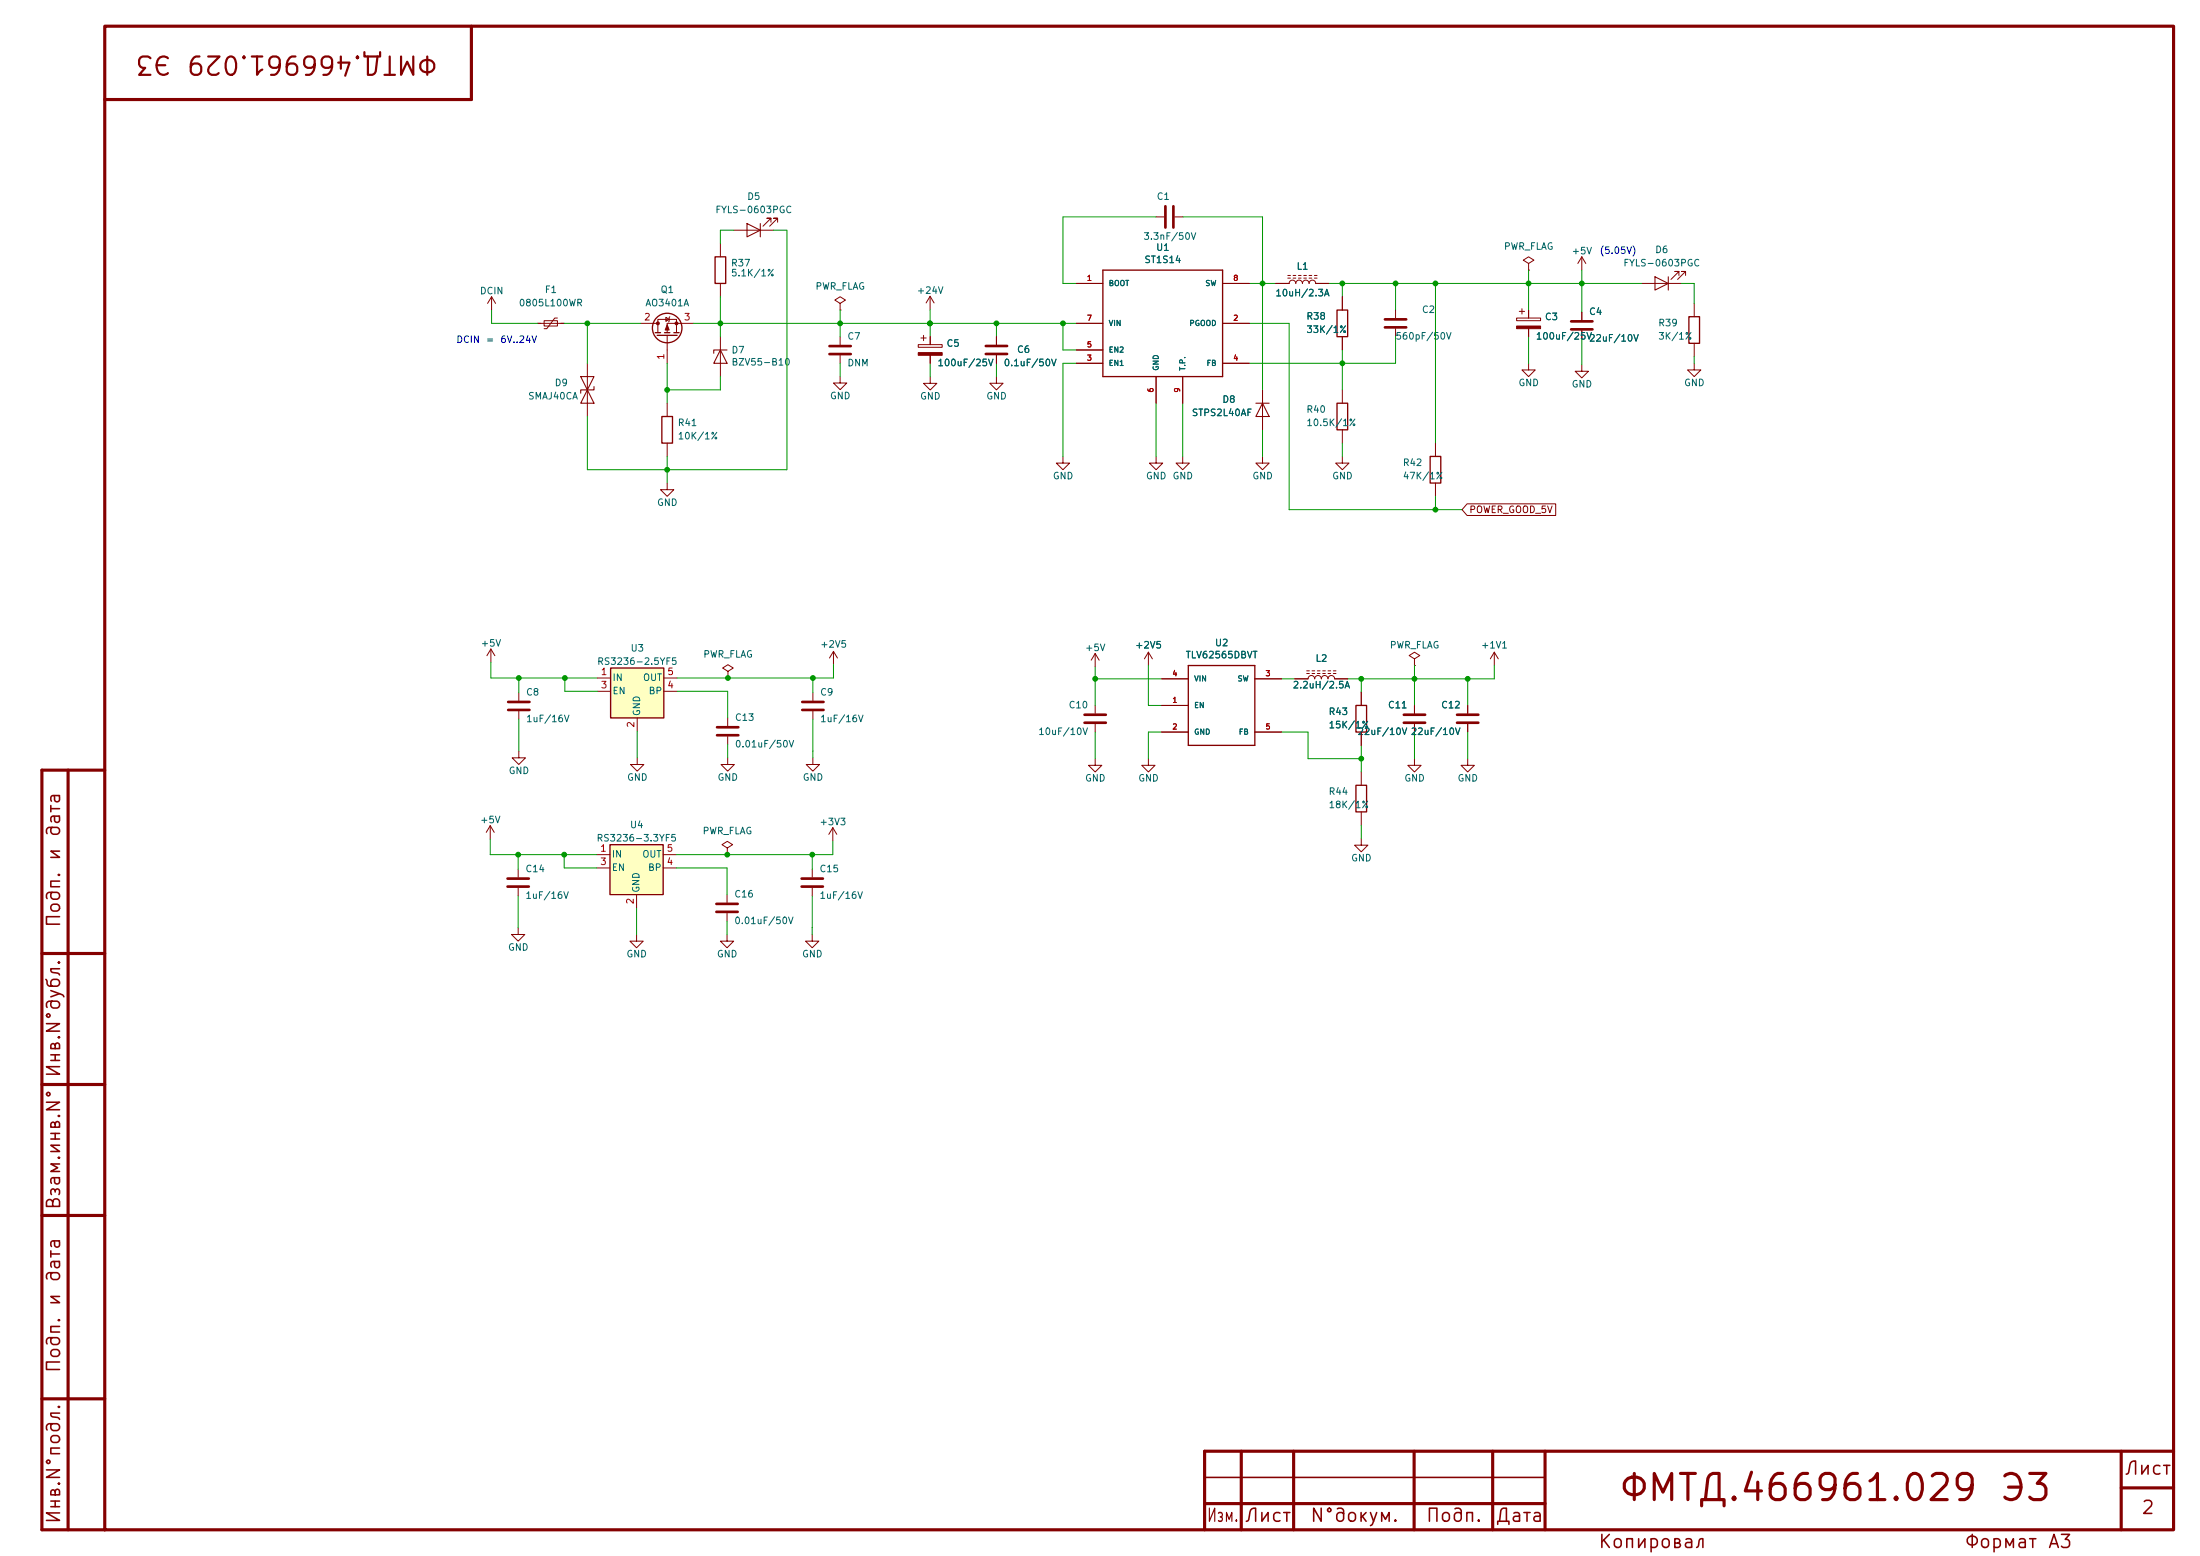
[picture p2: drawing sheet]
<svg xmlns="http://www.w3.org/2000/svg" width="297mm" height="210mm" viewBox="0 0 297 210" stroke-linecap="round" stroke-linejoin="round" font-family="sans-serif">
<g fill="none" stroke="#840000" stroke-width=".42">
<path d="M14.1 3.5h279.3v203h-279.3zM63.6 3.5v9.9h-49.5M9.2 103.9v102.6M14.1 103.9h-8.4v102.6h8.4M5.7 128.7h8.4M5.7 146.4h8.4M5.7 164h8.4M5.7 188.8h8.4M167.6 195.9v10.6M174.6 195.9v10.6M190.9 195.9v10.6M201.5 195.9v10.6"/>
<path d="M208.6 195.9v10.6M286.4 195.9v10.6M293.4 195.9h-130.8v10.6M162.6 202.9h46M286.4 200.8h7"/>
</g>
<path d="M162.6 199.4h46" fill="none" stroke="#840000" stroke-width=".21"/>
<g fill="none" stroke="#840000" stroke-width=".36">
<path d="M212.1 43.4h2.9M212.1 44.5h2.9M68.6 94.7h2.9M68.6 95.8h2.9M96.8 98.2h2.9M96.8 99.2h2.9M108.3 94.7h2.9M108.3 95.8h2.9M146.4 96.5h2.9M146.4 97.5h2.9M189.5 96.5h2.9M189.5 97.5h2.9"/>
<path d="M196.7 96.5h2.9M196.7 97.5h2.9M96.7 122h2.9M96.7 123.1h2.9"/>
</g>
<g fill="none" stroke="#840000" stroke-width=".14">
<path d="M221.6 38.3h5.4M223.4 37.4l1.8 .9-1.8 .9zM225.2 37.4v1.8M226.7 37.2v-.6h-.6h.6l-1.1 1.1M227.6 37.2v-.6h-.6h.6l-1.1 1.1M97.3 47.2l.9 1.8h-1.8zM97.3 45.4v5.4M98.2 47.2h-1.8v.5M213.5 42.1v1.1M213.5 44.6v1.1M70 93.5v1.1M70 96v1.1"/>
<path d="M98.2 96.9v1.1M98.2 99.4v1.1M109.7 93.5v1.1M109.7 96v1.1M112.5 87.9l-.5 .9M112.5 87.9l.6 .9M112.5 87.9v1.8M147.9 88.2l-.6 .9M147.9 88.2l.5 .9M147.9 88.2v1.8M147.9 95.2v1.1M147.9 97.7v1.1"/>
<path d="M174.8 91.6h1.8a.45 .45 0 0 1 .4-.4 .45 .45 0 0 1 .5 .4 .45 .45 0 0 1 .4-.4 .45 .45 0 0 1 .5 .4 .45 .45 0 0 1 .4-.4 .45 .45 0 0 1 .5 .4 .45 .45 0 0 1 .4-.4 .45 .45 0 0 1 .5 .4h1.8M176.4 90.5h.4M176.4 90.9h.4M177.1 90.5h.4M177.1 90.9h.4M177.8 90.5h.4M177.8 90.9h.4M178.6 90.5h.3M178.6 90.9h.3M179.3 90.5h.3M179.3 90.9h.3M180 90.5h.4"/>
<path d="M180 90.9h.4M183.8 93.4v1.8M183.8 98.8v1.8M191 88.9l.7-.4-.7-.5-.8 .5 .8 .4v.9M191 89.8h.1M191 95.2v1.1M191 97.7v1.1M198.1 95.2v1.1M198.1 97.7v1.1M201.7 88l-.5 .9M201.7 88l.6 .9M201.7 88v1.8"/>
<path d="M66.2 111.4l-.6 .9M66.2 111.4l.5 .9M66.2 111.4v1.8M70 101.4v.9h.9l-.9 .9-.9-.9h.9M86 102.3v.9h.9l-.9 .9-.9-.9h.9M98.2 114.5l.7-.5-.7-.4-.7 .4 .7 .5v.8M98.2 115.3h.1M98.2 102.3v.9h.9l-.9 .9-.9-.9h.9M109.7 102.3v.9h.9l-.9 .9-.9-.9h.9M112.4 111.7l-.5 .9M112.4 111.7l.6 .9M112.4 111.7v1.8"/>
<path d="M147.9 102.4v.9h.8l-.8 .9-.9-.9h.9M155 102.4v.9h.9l-.9 .9-.9-.9h.9M183.8 113.2v.9h.9l-.9 .9-.9-.9h.9M183.8 104.2v1.8M183.8 109.6v1.8M191 102.4v.9h.9l-.9 .9-.9-.9h.9M198.1 102.4v.9h.9l-.9 .9-.9-.9h.9M70 125.2v.9h.9l-.9 .9-.9-.9h.9M85.9 126.1v.9h.9l-.9 .9-.9-.9h.9M98.2 126.1v.9h.8l-.8 .9-.9-.9h.9M98.2 120.7v1.1M98.2 123.3v1"/>
</g>
<path d="M183.1 95.2h1.4v3.6h-1.4zM183.1 106h1.4v3.6h-1.4z" fill="none" stroke="#840000" stroke-width=".18"/>
<path d="M82.3 114h7.2v6.7h-7.2z" fill="#ffffc2"/>
<g fill="none" stroke="#840000" stroke-width=".18">
<path d="M96.5 34.7h1.5v3.6h-1.5zM148.9 36.5h16.2v14.3h-16.2zM88.5 44.9h.7M88.7 45.3h2.7M89.7 44.9h.7M91 44.9h.7M180.5 54.4h1.4v3.6h-1.4zM180.5 41.8h1.4v3.6h-1.4zM82.3 114h7.2v6.7h-7.2z"/>
<circle cx="90.1" cy="44.3" r="1.99"/>
</g>
<g fill="none" stroke="#840000" stroke-width=".14">
<path d="M97.3 32.9v1.8M97.3 38.3v1.8M145.3 38.3h3.6M156.1 29.3h1.1M158.6 29.3h1.1M165.1 38.3h3.5M172.2 38.3h1.8M173.9 37.2h.3M173.9 37.5h.3M174 38.3a.45 .45 0 0 1 .5-.5 .45 .45 0 0 1 .4 .5 .45 .45 0 0 1 .5-.5 .45 .45 0 0 1 .4 .5 .45 .45 0 0 1 .5-.5 .45 .45 0 0 1 .4 .5 .45 .45 0 0 1 .5-.5 .45 .45 0 0 1 .4 .5h1.8M174.6 37.2h.3M174.6 37.5h.3"/>
<path d="M175.3 37.2h.3M175.3 37.5h.3M176 37.2h.4M176 37.5h.4M176.7 37.2h.4M176.7 37.5h.4M177.4 37.2h.4M177.4 37.5h.4M66.4 40.1l-.6 .8M66.4 40.1l.5 .8M66.4 40.1v1.7M72.6 43.6h3.6"/>
<path d="M73.5 43.3h1.8v.7h-1.8zM75.3 42.9h-.4l-1.1 1.5h-.3M78.4 50.8h1.8l-.9 1.8zM79.3 52.6l.9 1.8h-1.8zM79.3 49v7.2M80.2 52.2v.4h-1.8v.5M86.5 43.6h2.3M88.8 43.6v-.5h2.5v1.8M88.8 43.6v1.3M89.9 42.8l.4 .3-.4 .3zM90.1 45.3v3.7M90.4 42.7l-.2 .8"/>
<path d="M93.7 43.6h-3.6v1.3M145.3 43.6h3.6M145.3 49h3.6M145.3 47.2h3.6M156.1 50.8v3.6M159.7 50.8v3.6M165.1 43.6h3.5M165.1 49h3.5M169.5 54.4h1.8M170.4 54.4l.9 1.8h-1.8zM170.4 52.6v5.4M181.2 40.1v1.7"/>
<path d="M181.2 45.4v1.8M181.2 52.6v1.8M181.2 58v1.8M143.5 61.6v.9h-.9l.9 .9 .9-.9h-.9M156.1 61.6v.9h-.9l.9 .9 .9-.9h-.9M159.7 61.6v.9h-.9l.9 .9 .9-.9h-.9M170.4 61.6v.9h-.9l.9 .9 .9-.9h-.9M181.2 61.6v.9h-.9l.9 .9 .9-.9h-.9M66.3 87.6l-.6 .9M66.3 87.6l.5 .9M66.3 87.6v1.8M80.5 115.3h1.8"/>
<path d="M80.5 117.1h1.8M89.5 115.3h1.8M89.5 117.1h1.8M85.9 120.7v1.8"/>
</g>
<path d="M157.3 27.8v2.9M158.4 27.8v2.9" fill="none" stroke="#840000" stroke-width=".36"/>
<g fill="#840000" stroke="#840000" stroke-width=".14">
<path d="M90.1 43.8l.2 .7h-.5z"/>
<circle cx="88.8" cy="43.6" r=".2"/>
<circle cx="91.3" cy="43.6" r=".2"/>
</g>
<path d="M82.4 90.2h7.2v6.7h-7.2z" fill="#ffffc2"/>
<path d="M89.4 56.2h1.4v3.6h-1.4zM228 42.7h1.4v3.6h-1.4zM193.1 61.6h1.4v3.6h-1.4zM82.4 90.2h7.2v6.7h-7.2zM160.4 89.8h9v10.8h-9z" fill="none" stroke="#840000" stroke-width=".18"/>
<g fill="none" stroke="#840000" stroke-width=".14">
<path d="M99 31.1h5.4M100.8 30.2l1.8 .9-1.8 .9zM102.6 30.2v1.8M104.1 30v-.5h-.6h.6l-1.1 1M105 30v-.5h-.6h.6l-1.1 1M125.6 40l-.6 .9M125.6 40l.5 .9M125.6 40v1.8M145.3 38.3h3.6M165.1 38.3h3.5M172.2 38.3h1.8M177.6 38.3h1.8"/>
<path d="M206.4 35.6l.7-.5-.7-.4-.8 .4 .8 .5v.9M206.4 36.5h.1M213.5 34.7l-.5 .9M213.5 34.7l.6 .9M213.5 34.7v1.8M90.1 54.4v1.8M90.1 59.8v1.8M113.4 40.9l.7-.4-.7-.4-.7 .4 .7 .4v.9M113.4 41.8h.1M113.4 50.8v.9h.9l-.9 .9-.9-.9h.9M113.4 45.5v1M113.4 48v1"/>
<path d="M124 46.5h3.2v.4h-3.2zM124.3 45.6h.7M124.7 45.3v.7M125.6 50.8v.9h.9l-.9 .9-.9-.9h.9M125.6 45.4v1.1M125.6 48v1M134.5 50.8v.9h.9l-.9 .9-.9-.9h.9M134.5 45.4v1.1M134.5 48v1M145.3 43.6h3.6M145.3 49h3.6M145.3 47.2h3.6"/>
<path d="M156.1 50.8v3.6M159.7 50.8v3.6M165.1 43.6h3.5M165.1 49h3.5M170.4 52.6v1.8M170.4 56.2v1.8M181.2 40.1v1.7M181.2 45.4v1.8M188.4 41.8v1.1M188.4 44.4v1M193.8 59.8v1.8M204.7 42.9h3.3v.4h-3.3z"/>
<path d="M205.1 42h.7M205.5 41.7v.7M206.4 49v.9h-.9l.9 .9 .9-.9h-.9M206.4 41.8v1.1M206.4 44.4v1M213.5 49.2v.9h.9l-.9 .9-.9-.9h.9M213.5 42.1v1.1M213.5 44.6v1.1M228.7 49v.9h.9l-.9 .9-.9-.9h.9M228.7 40.9v1.8M228.7 46.3v1.8M90.1 65.2v.9h.9l-.9 .9-.9-.9h.9"/>
<path d="M193.8 65.2v1.8M198.1 68h11.9v1.6h-11.9l-.7-.8zM80.6 91.5h1.8M80.6 93.3h1.8M86 96.9v1.8M89.6 91.5h1.8M89.6 93.3h1.8M98.3 90.6l.7-.4-.7-.5-.7 .5 .7 .4v.9M98.3 91.5h.1M155 88l-.5 .9M155 88l.6 .9M155 88v1.8"/>
<path d="M156.8 95.2h3.6M156.8 98.8h3.6M156.8 91.6h3.6M169.4 98.8h3.6M169.4 91.6h3.6M174.8 91.6h1.8M180.2 91.6h1.8M183.8 93.4v1.8M183.8 98.8v1.8M191 95.2v1.1M191 97.7v1.1M198.1 95.2v1.1"/>
<path d="M198.1 97.7v1.1M70 117.3v1.1M70 119.8v1.1M109.7 117.3v1.1M109.7 119.8v1.1M109.6 126.1v.9h.9l-.9 .9-.8-.9h.8"/>
</g>
<g fill="#840000" stroke="#840000" stroke-width=".14">
<path d="M204.7 44h3.3v.4h-3.3z"/>
<path d="M124 47.6h3.2v.4h-3.2z"/>
</g>
<path d="M112 46.7h2.9M112 47.8h2.9M133.1 46.7h2.9M133.1 47.8h2.9M187 43.1h2.8M187 44.2h2.8M68.5 118.6h2.9M68.5 119.7h2.9M108.2 118.6h2.9M108.2 119.7h2.9" fill="none" stroke="#840000" stroke-width=".36"/>
<g fill="none" stroke="#009600" stroke-width=".14">
<path d="M99 31.1h-1.7v1.8M104.4 31.1h1.8v32.3h-26.9v-7.2M156.1 29.3h-12.6v9h1.8M159.7 29.3h10.7v23.3M168.6 38.3h3.6M179.4 38.3h42.2M181.2 38.3v1.8M188.4 38.3v3.5M193.8 38.3v21.5M206.4 36.5v5.3M213.5 36.5v5.6M227 38.3h1.7v2.6"/>
<path d="M66.4 41.8v1.8h6.2M76.2 43.6h10.3M79.3 43.6v5.4M90.1 49v5.4M93.7 43.6h51.6M97.3 40.1v5.3M97.3 50.8v1.8h-7.2M113.4 41.8v3.7M113.4 49v1.8M125.5 43.7h.1M125.6 41.8v1.9M125.6 43.7v1.7"/>
<path d="M125.6 49v1.8M134.5 43.6v1.8M134.5 49v1.8M143.5 43.6v3.6h1.8M145.3 49h-1.8v12.6M156.1 54.4v7.2M159.7 54.4v7.2M168.6 43.6h5.4v25.2h23.4M170.4 58v3.6M181.2 47.2v5.4M181.2 59.8v1.8M188.4 45.4v3.6h-19.8"/>
<path d="M206.4 45.4v3.6M213.5 45.7v3.5M228.7 48.1v.9M90.1 61.6v3.6M193.8 67v1.8M66.3 89.4v2.1h14.3M70 91.5v2M70 97.1v4.3M76.3 91.5v1.8h4.3M86 98.7v3.6M91.4 93.3h6.8v3.6M109.7 91.5v2"/>
<path d="M109.7 97.1v5.2M112.5 89.7v1.8h-21.1M147.9 91.6h8.9M147.9 90v5.2M147.9 98.8v3.6M155 89.8v5.4h1.8M156.8 98.8h-1.8v3.6M173 91.6h1.8M173 98.8h3.6v3.6h7.2M183.8 91.6v1.8M191 89.8v5.4M191 98.8v3.6"/>
<path d="M198.1 91.6v3.6M198.1 98.8v3.6M201.7 89.8v1.8h-19.7M66.2 113.2v2.1h14.3M70 115.3v2M76.2 115.3v1.8h4.3M91.3 117.1h6.9v3.6M98.2 100.5v1.8M109.7 115.3v2M112.4 113.5v1.8h-21.1M183.8 100.6v3.6M183.8 111.4v1.8"/>
<path d="M70 120.9v4.3M85.9 122.5v3.6M98.2 124.3v1.8M109.6 125.2h.1M109.7 120.9l-.1 5.2"/>
</g>
<g fill="#009600" stroke="#009600" stroke-width=".14">
<circle cx="191" cy="91.6" r=".32"/>
<circle cx="183.8" cy="91.6" r=".32"/>
<circle cx="147.9" cy="91.6" r=".32"/>
<circle cx="183.8" cy="102.4" r=".32"/>
<circle cx="193.8" cy="68.8" r=".32"/>
<circle cx="198.1" cy="91.6" r=".32"/>
<circle cx="98.2" cy="115.3" r=".32"/>
<circle cx="109.7" cy="115.3" r=".32"/>
<circle cx="109.7" cy="91.5" r=".32"/>
<circle cx="113.4" cy="43.6" r=".32"/>
<circle cx="125.5" cy="43.7" r=".32"/>
<circle cx="125.5" cy="43.6" r=".32"/>
<circle cx="143.5" cy="43.6" r=".32"/>
<circle cx="134.5" cy="43.6" r=".32"/>
<circle cx="206.4" cy="38.3" r=".32"/>
<circle cx="213.5" cy="38.3" r=".32"/>
<circle cx="193.8" cy="38.3" r=".32"/>
<circle cx="90.1" cy="63.4" r=".32"/>
<circle cx="90.1" cy="52.6" r=".32"/>
<circle cx="98.3" cy="91.5" r=".32"/>
<circle cx="76.3" cy="91.5" r=".32"/>
<circle cx="70" cy="91.5" r=".32"/>
<circle cx="79.3" cy="43.6" r=".32"/>
<circle cx="97.3" cy="43.6" r=".32"/>
<circle cx="170.4" cy="38.3" r=".32"/>
<circle cx="188.4" cy="38.3" r=".32"/>
<circle cx="181.2" cy="38.3" r=".32"/>
<circle cx="181.2" cy="49" r=".32"/>
<circle cx="70" cy="115.3" r=".32"/>
<circle cx="76.2" cy="115.3" r=".32"/>
</g>
<g font-size="3.5" fill="#840000">
<text x="218.4" y="203.5">ФМТД.466961.029</text>
<text x="269.6" y="203.5">Э3</text>
</g>
<g font-size="2.5" fill="#840000">
<text x="23.4" y="6.9" transform="rotate(-180 23.4 6.9)">Э3</text>
<text x="59.2" y="6.9" transform="rotate(-180 59.2 6.9)">ФМТД.466961.029</text>
</g>
<g font-size="1.8" fill="#840000">
<text x="8.6" y="113.1" transform="rotate(-90 8.6 113.1)">дата</text>
<text x="8.6" y="116.3" transform="rotate(-90 8.6 116.3)">и</text>
<text x="8.6" y="125.3" transform="rotate(-90 8.6 125.3)">Подп.</text>
<text x="8.6" y="145.6" transform="rotate(-90 8.6 145.6)">Инв.N°дубл.</text>
<text x="8.6" y="163.4" transform="rotate(-90 8.6 163.4)">Взам.инв.N°</text>
<text x="8.6" y="173.2" transform="rotate(-90 8.6 173.2)">дата</text>
<text x="8.6" y="176.4" transform="rotate(-90 8.6 176.4)">и</text>
<text x="8.6" y="185.4" transform="rotate(-90 8.6 185.4)">Подп.</text>
<text x="286.7" y="199.5">Лист</text>
<text x="8.6" y="205.8" transform="rotate(-90 8.6 205.8)">Инв.N°подл.</text>
<text x="162.8" y="205.9">Изм.</text>
<text x="167.9" y="205.9">Лист</text>
<text x="176.8" y="205.9">N°докум.</text>
<text x="192.4" y="205.9">Подп.</text>
<text x="201.8" y="205.9">Дата</text>
<text x="215.7" y="209.4">Копировал</text>
<text x="265.2" y="209.4">Формат</text>
<text x="276.4" y="209.4">A3</text>
<text x="289" y="204.8">2</text>
</g>
<g font-size=".9" fill="#006464">
<text x="96.5" y="29">FYLS-0603PGC</text>
<text x="100.8" y="27.2">D5</text>
<text x="156.1" y="27.2">C1</text>
<text x="154.3" y="32.6">3.3nF/50V</text>
<text x="154.4" y="35.7">ST1S14</text>
<text x="156" y="34.1">U1</text>
<text x="203" y="33.9">PWR_FLAG</text>
<text x="212.1" y="34.5">+5V</text>
<text x="223.4" y="34.4">D6</text>
<text x="64.7" y="39.9">DCIN</text>
<text x="70" y="41.6">0805L100WR</text>
<text x="73.5" y="39.8">F1</text>
<text x="87" y="41.6">AO3401A</text>
<text x="89.1" y="39.8">Q1</text>
<text x="98.6" y="36.2">R37</text>
<text x="98.6" y="37.5">5.1K/1%</text>
<text x="110" y="39.3">PWR_FLAG</text>
<text x="123.7" y="39.9">+24V</text>
<text x="172.1" y="40.2">10uH/2.3A</text>
<text x="175" y="36.6">L1</text>
<text x="219.1" y="36.2">FYLS-0603PGC</text>
<text x="98.7" y="47.9">D7</text>
<text x="114.3" y="46.1">C7</text>
<text x="127.7" y="47">C5</text>
<text x="137.2" y="47.8">C6</text>
<text x="176.3" y="43.4">R38</text>
<text x="176.3" y="45.2">33K/1%</text>
<text x="188.3" y="46">560pF/50V</text>
<text x="191.9" y="42.5">C2</text>
<text x="207.3" y="46">100uF/25V</text>
<text x="208.5" y="43.4">C3</text>
<text x="214.5" y="42.7">C4</text>
<text x="214.5" y="46.3">22uF/10V</text>
<text x="223.8" y="46">3K/1%</text>
<text x="223.8" y="44.3">R39</text>
<text x="74.8" y="52.3">D9</text>
<text x="98.7" y="49.6">BZV55-B10</text>
<text x="114.3" y="49.7">DNM</text>
<text x="126.5" y="49.6">100uF/25V</text>
<text x="135.4" y="49.6">0.1uF/50V</text>
<text x="204.9" y="52.3">GND</text>
<text x="212.1" y="52.5">GND</text>
<text x="227.3" y="52.3">GND</text>
<text x="71.2" y="54.1">SMAJ40CA</text>
<text x="91.4" y="57.7">R41</text>
<text x="91.4" y="59.5">10K/1%</text>
<text x="112" y="54.1">GND</text>
<text x="124.1" y="54.1">GND</text>
<text x="133.1" y="54.1">GND</text>
<text x="160.8" y="56.4">STPS2L40AF</text>
<text x="164.9" y="54.6">D8</text>
<text x="176.3" y="57.7">10.5K/1%</text>
<text x="176.3" y="55.9">R40</text>
<text x="142.1" y="64.9">GND</text>
<text x="154.6" y="64.9">GND</text>
<text x="158.2" y="64.9">GND</text>
<text x="169" y="64.9">GND</text>
<text x="179.8" y="64.9">GND</text>
<text x="189.3" y="63.1">R42</text>
<text x="189.3" y="64.9">47K/1%</text>
<text x="88.6" y="68.5">GND</text>
<text x="64.8" y="87.5">+5V</text>
<text x="80.5" y="89.9">RS3236-2.5YF5</text>
<text x="85.1" y="88.2">U3</text>
<text x="94.9" y="89">PWR_FLAG</text>
<text x="110.7" y="87.6">+2V5</text>
<text x="146.4" y="88.1">+5V</text>
<text x="153.2" y="87.7">+2V5</text>
<text x="160" y="89.1">TLV62565DBVT</text>
<text x="163.9" y="87.4">U2</text>
<text x="177.5" y="89.5">L2</text>
<text x="187.5" y="87.7">PWR_FLAG</text>
<text x="199.9" y="87.7">+1V1</text>
<text x="70.9" y="94.1">C8</text>
<text x="82.6" y="92.1">IN</text>
<text x="82.6" y="93.9">EN</text>
<text x="86.7" y="92.1">OUT</text>
<text x="87.5" y="93.9">BP</text>
<text x="110.6" y="94.1">C9</text>
<text x="144.2" y="95.8">C10</text>
<text x="174.4" y="93.1">2.2uH/2.5A</text>
<text x="187.3" y="95.8">C11</text>
<text x="194.5" y="95.8">C12</text>
<text x="70.9" y="97.7">1uF/16V</text>
<text x="86.6" y="96.7" transform="rotate(-90 86.6 96.7)">GND</text>
<text x="99.1" y="97.5">C13</text>
<text x="99.1" y="101.1">0.01uF/50V</text>
<text x="110.6" y="97.7">1uF/16V</text>
<text x="140.1" y="99.4">10uF/10V</text>
<text x="179.3" y="96.7">R43</text>
<text x="179.3" y="98.5">15K/1%</text>
<text x="183.2" y="99.4">22uF/10V 22uF/10V</text>
<text x="68.6" y="104.7">GND</text>
<text x="84.6" y="105.6">GND</text>
<text x="96.8" y="105.6">GND</text>
<text x="108.3" y="105.6">GND</text>
<text x="146.4" y="105.7">GND</text>
<text x="153.6" y="105.7">GND</text>
<text x="179.3" y="107.5">R44</text>
<text x="189.5" y="105.7">GND</text>
<text x="196.7" y="105.7">GND</text>
<text x="64.7" y="111.3">+5V</text>
<text x="80.5" y="113.8">RS3236-3.3YF5</text>
<text x="85" y="112">U4</text>
<text x="94.8" y="112.8">PWR_FLAG</text>
<text x="110.6" y="111.6">+3V3</text>
<text x="179.3" y="109.3">18K/1%</text>
<text x="70.9" y="117.9">C14</text>
<text x="82.5" y="116">IN</text>
<text x="82.5" y="117.8">EN</text>
<text x="86.6" y="116">OUT</text>
<text x="87.4" y="117.8">BP</text>
<text x="110.6" y="117.9">C15</text>
<text x="182.3" y="116.5">GND</text>
<text x="70.9" y="121.5">1uF/16V</text>
<text x="86.5" y="120.6" transform="rotate(-90 86.5 120.6)">GND</text>
<text x="99.1" y="121.3">C16</text>
<text x="99.1" y="124.9">0.01uF/50V</text>
<text x="110.6" y="121.5">1uF/16V</text>
<text x="68.5" y="128.5">GND</text>
<text x="84.5" y="129.4">GND</text>
<text x="96.7" y="129.4">GND</text>
<text x="108.2" y="129.4">GND</text>
</g>
<g font-size=".9" fill="#0000c2">
<text x="215.9" y="34.5">(5.05V)</text>
<text x="61.5" y="46.5">DCIN</text>
<text x="65.5" y="46.5">=</text>
<text x="67.5" y="46.5">6V..24V</text>
</g>
<g font-size=".9" fill="#a90000">
<text x="86.9" y="43.5">2</text>
<text x="92.3" y="43.5">3</text>
<text x="89.9" y="48.6" transform="rotate(-90 89.9 48.6)">1</text>
<text x="81" y="91.3">1</text>
<text x="81" y="93.1">3</text>
<text x="90" y="93.1">4</text>
<text x="90" y="91.3">5</text>
<text x="85.8" y="98.3" transform="rotate(-90 85.8 98.3)">2</text>
<text x="80.9" y="115.2">1</text>
<text x="80.9" y="117">3</text>
<text x="89.9" y="117">4</text>
<text x="89.9" y="115.2">5</text>
<text x="85.8" y="122.1" transform="rotate(-90 85.8 122.1)">2</text>
</g>
<text font-size=".9" fill="#840000" x="198.3" y="69.5">POWER_GOOD_5V</text>
<g font-size=".7" fill="#a90000">
<text x="146.7" y="38.1">1</text>
<text x="166.4" y="38.1">8</text>
<text x="146.7" y="47.1">5</text>
<text x="146.7" y="43.5">7</text>
<text x="166.4" y="43.5">2</text>
<text x="146.7" y="48.9">3</text>
<text x="155.9" y="53.1" transform="rotate(-90 155.9 53.1)">6</text>
<text x="159.5" y="53.1" transform="rotate(-90 159.5 53.1)">9</text>
<text x="166.4" y="48.9">4</text>
<text x="158.2" y="95">1</text>
<text x="158.2" y="91.4">4</text>
<text x="170.8" y="91.4">3</text>
<text x="158.2" y="98.6">2</text>
<text x="170.8" y="98.6">5</text>
</g>
<g font-size=".7" fill="#006464">
<text x="149.6" y="38.8">BOOT</text>
<text x="162.6" y="38.8">SW</text>
<text x="149.6" y="47.8">EN2</text>
<text x="149.6" y="44.2">VIN</text>
<text x="160.5" y="44.2">PGOOD</text>
<text x="149.6" y="49.6">EN1</text>
<text x="156.6" y="50.1" transform="rotate(-90 156.6 50.1)">GND</text>
<text x="160.2" y="50.1" transform="rotate(-90 160.2 50.1)">T.P.</text>
<text x="162.8" y="49.6">FB</text>
<text x="161.1" y="95.7">EN</text>
<text x="161.1" y="92.1">VIN</text>
<text x="167" y="92.1">SW</text>
<text x="161.1" y="99.3">GND</text>
<text x="167.2" y="99.3">FB</text>
</g>
</svg>
